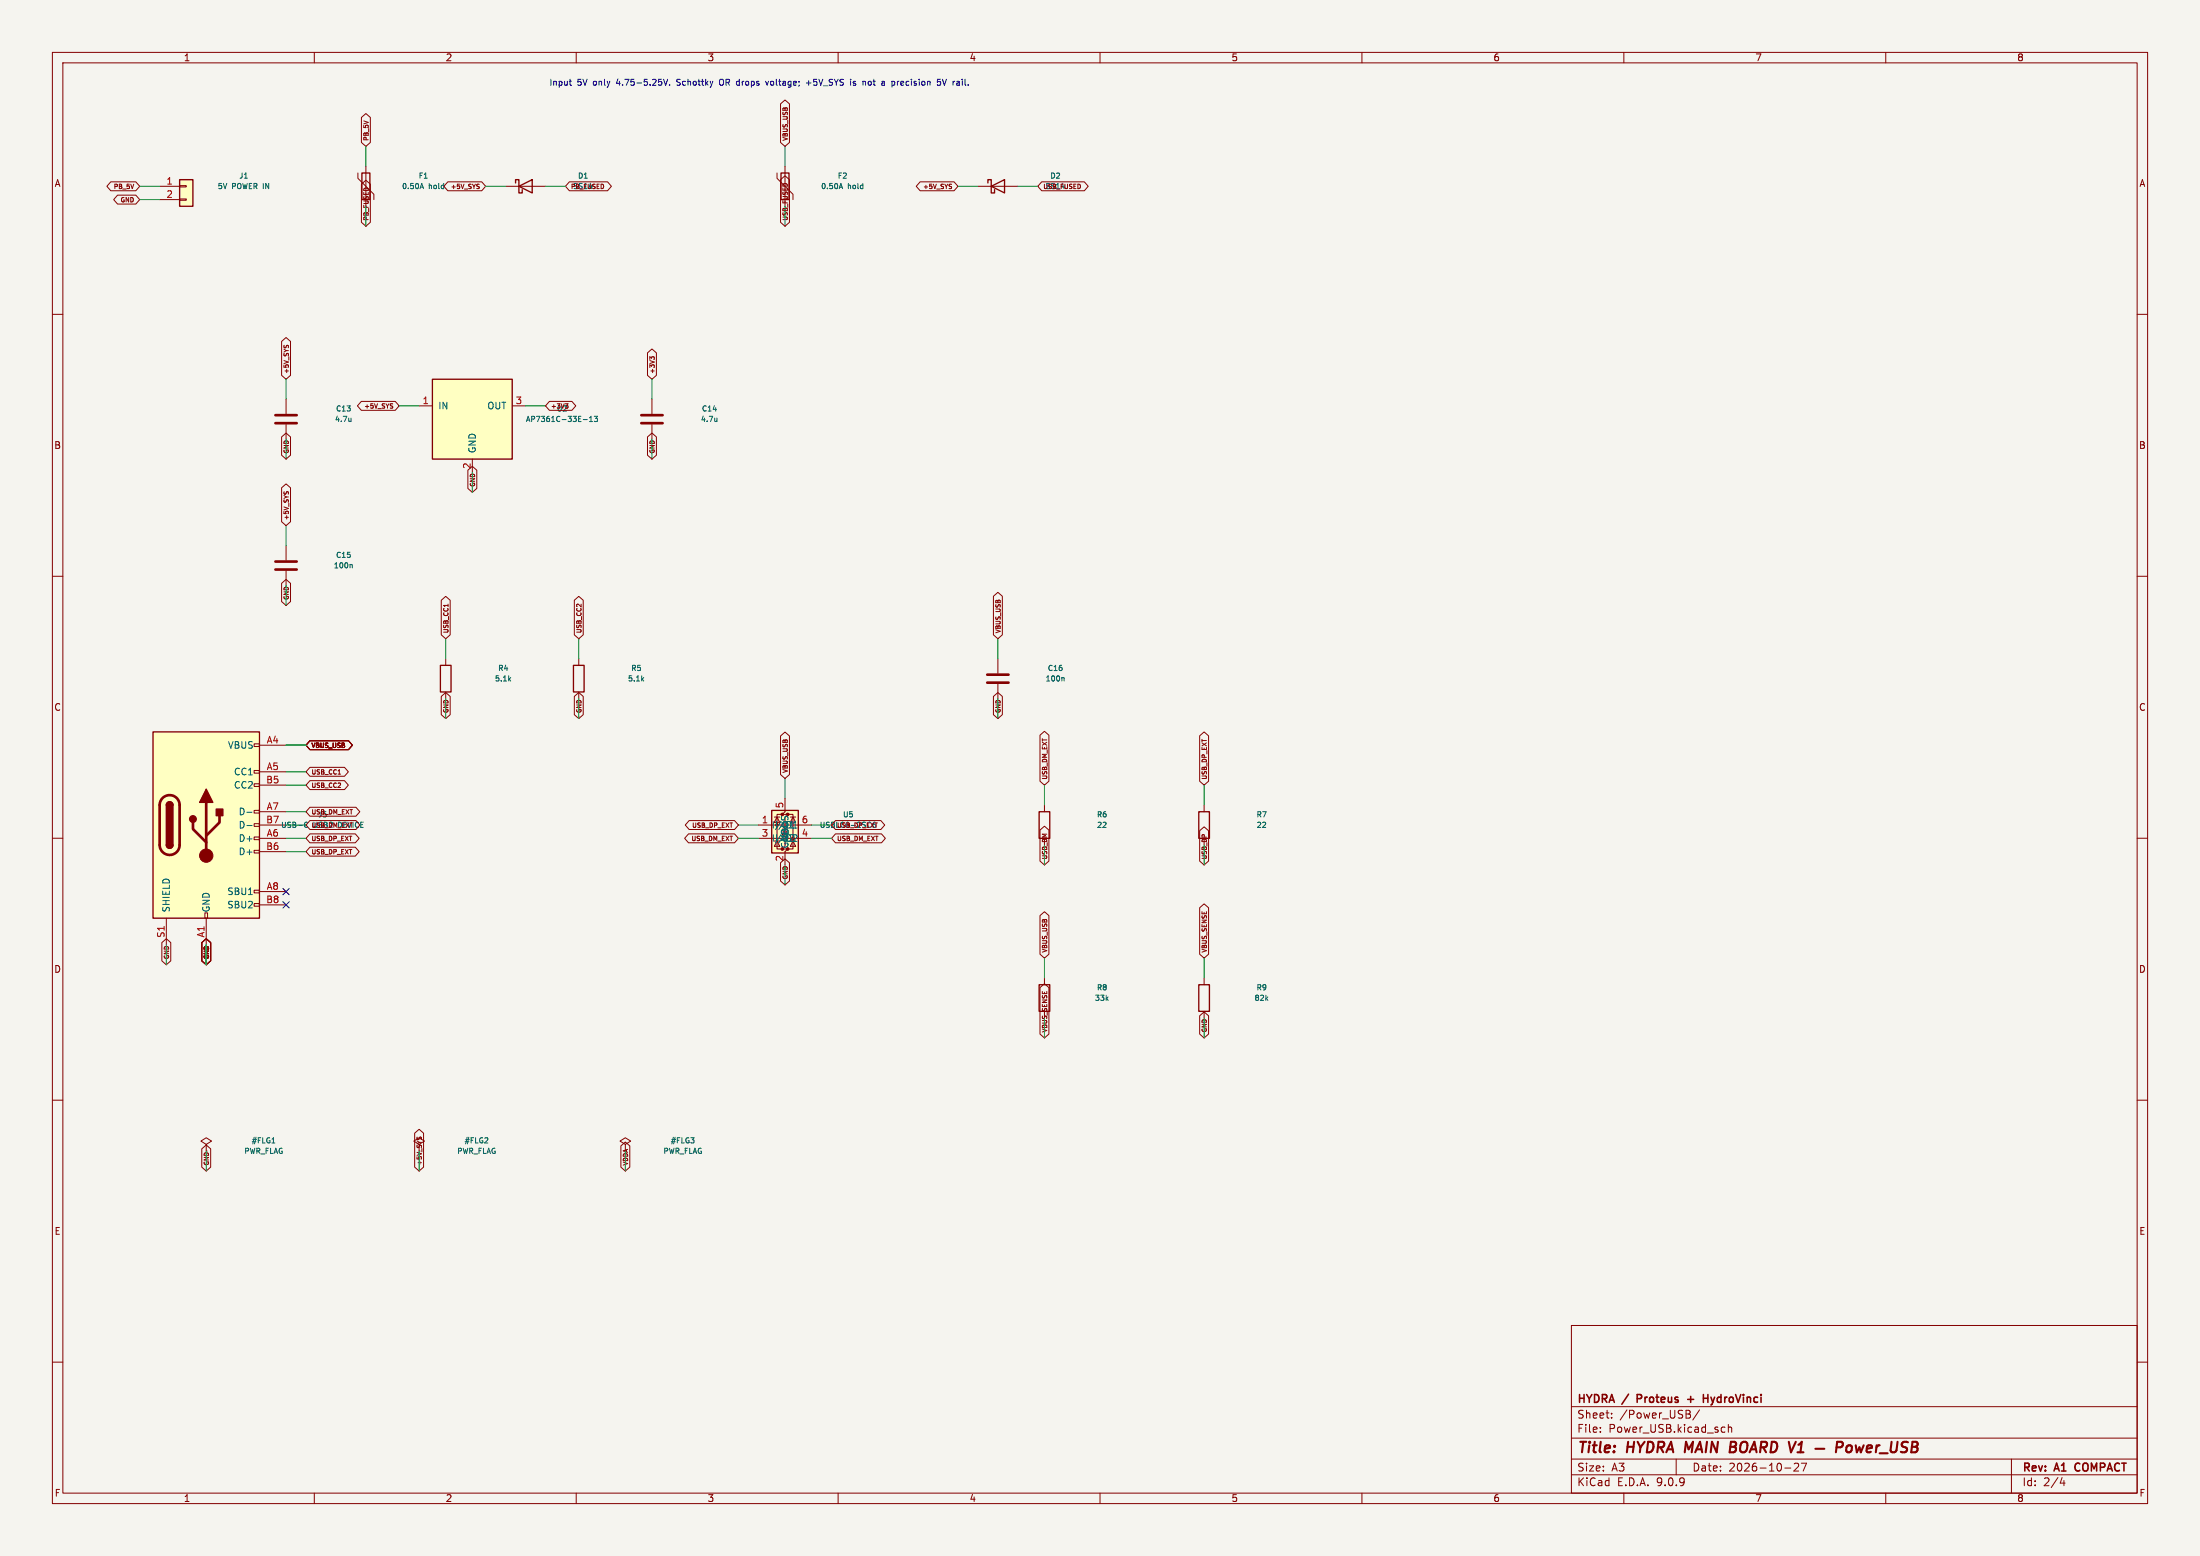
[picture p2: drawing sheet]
<svg xmlns="http://www.w3.org/2000/svg" width="420mm" height="297mm" viewBox="0 0 420 297" stroke-linecap="round" stroke-linejoin="round" font-family="sans-serif">
<path d="M0 0h420v297h-420z" fill="#f5f4ef" stroke="#f5f4ef" stroke-width=".19"/>
<g fill="none" stroke="#840000" stroke-width=".19">
<path d="M10 10h400v277h-400zM12 12h396v273h-396zM60 10v2M110 10v2M160 10v2M210 10v2M260 10v2M310 10v2M360 10v2M148.3 33v1l3.1 3.1v1M149.9 31.8v6.3M186.7 35.6h7.6"/>
<path d="M10 60h2M408 60h2M10 110h2M408 110h2M85.1 125.7v1.3M85.1 132.1v1.3M110.5 125.7v1.3M110.5 132.1v1.3M10 160h2M408 160h2M229.9 186.7v1.3M229.9 193v1.3"/>
<path d="M10 210h2M408 210h2M300 253h108v32h-108zM10 260h2M300 278.5h108M300 274.5h108M300 268.5h108M305.5 273.2v.2M305.5 272.5v.1M307.7 270.5v.2M307.7 269.8v.1M320 278.5v3"/>
<path d="M322.4 269.9a.4 .4 0 0 1 .3 .4 .4 .4 0 0 1-.3 .4M322.5 269.3l.2 .2-.2 .3M324.4 269.1l-1.2 1.9M328.9 272.4l.4 .1M329.3 273.3l-.4 .1M329.9 272.5l.3-.1 .3 .1 .1 .9M329.9 271.9v1.5M342.5 279.4l.6-.1 .2 .1 .1 .3-1 1.1h1M343.9 279.3h1l-.7 1.5M384 278.5v6.5M408 260h2M60 285v2"/>
<path d="M110 285v2M160 285v2M210 285v2M260 285v2M300 281.5h108M310 285v2M340.7 280.2h1.2M360 285v2M393.7 282l-.4 1.1h.9M394 282.6v1"/>
</g>
<path d="M312.5 267h.6M313.1 266.2h-.6v1.5M322.2 267.1h1.1M322.8 266.5v1.2M325.2 266.2v1.5M325.2 266.9h.8M326 266.2v1.5M396.3 279.5l-.2 .4 .2 .7" fill="none" stroke="#840000" stroke-width=".3"/>
<g fill="none" stroke="#840000" stroke-width=".4">
<path d="M330.3 276.2h.7M330.4 275.2h.7M331 276.2l.3 .1M331.2 277.1l-1 .1M331.2 276.1l-.2 .1M350.6 276.3h.8a.55 .55 0 0 0 .4-.5 .55 .55 0 0 0-.3-.6h-.8l-.2 2M352.6 276.1a.52 .52 0 0 1 .5-.2 .52 .52 0 0 1 .4 .4v.5a.55 .55 0 0 1-.5 .4 .55 .55 0 0 1-.6-.4zM354.3 275.9l.2 1.3 .5-.9 .2 .9 .6-1.3M356.4 276.5l.9-.2v-.3h-.8l-.2 .9 .3 .3 .6-.1M358.3 275.9l-.2 1.3M358.8 275.9l-.4 .1-.2 .3M358.8 277.4h1.6"/>
<path d="M361.1 275.2l-.2 1.6 .2 .3a.66 .66 0 0 0 .9-.3l.3-1.6M364.2 275.3a.85 .85 0 0 0-1 .1 .45 .45 0 0 0 .2 .8l.5 .1a.51 .51 0 0 1 .1 .6 .51 .51 0 0 1-.4 .3l-.7-.1M365 276.2h.7M365.1 275.2l.9 .1a.51 .51 0 0 1 .1 .5 .51 .51 0 0 1-.4 .4l.2 .1a.58 .58 0 0 1-.3 .9h-.7z"/>
</g>
<path d="M149.1 33h1.5v5.1h-1.5zM188.6 34.9v-.6h.6v2.5h.7v-.6M189.2 35.6l2.6-1.3v2.5zM84.1 127h2v5.1h-2zM109.5 127h2v5.1h-2zM228.9 188h2v5h-2z" fill="none" stroke="#840000" stroke-width=".25"/>
<path d="M160.3 35.7h.5M160.5 35l.4 1M97.2 129.6l.3 .4M97.5 129.3l-.4 .4M122.6 129.6l.3 .4M122.9 129.3l-.4 .4" fill="none" stroke="#006464" stroke-width=".19"/>
<path d="M147.3 154.7h5.1v8.1h-5.1z" fill="#ffffc2"/>
<g fill="#840000" stroke="#840000" stroke-width=".19">
<circle cx="149.4" cy="155.4" r=".25"/>
<circle cx="150.4" cy="155.4" r=".25"/>
</g>
<g fill="none" stroke="#840000" stroke-width=".19">
<path d="M54.6 76.2v2.8M124.5 76.2v2.8M54.6 81v2.8M124.5 81v2.8M54.6 104.1v2.8M54.6 109v2.8M144.8 157.5h10.1M147.8 156h1M148.3 156l.5 1h-1zM149.4 155.4h-1.1v6.7h1.1M149.9 152.4v2.5l-.5 .5h1l-.5 .6v5.5l-.5 .6h1l-.5 .5v2.5M150.4 155.4h1v6.7h-1"/>
<path d="M150.9 156h1M151.4 156l.5 1h-1zM144.8 160h10.1M148.3 160.5l.5 1h-1zM150.9 160.5h1M151.4 160.5l.5 1h-1zM199.4 186.7v1.3M119.4 218.4l1-.6-1-.6-1 .6 1 .6v1.3"/>
</g>
<path d="M147.3 154.7h5.1v8.1h-5.1zM198.4 188h2v5h-2z" fill="none" stroke="#840000" stroke-width=".25"/>
<path d="M67 79.8v.7M136.9 79.8v.7M67 80.4l-.1 .1M136.9 80.4l-.2 .1M67 107.7l.3 .2v.5M150.8 158.1h1.4M151.4 157.2l.4-.4v1.3M151.6 159.3l.4 .1 .2 .3-.8 .9h.8" fill="none" stroke="#006464" stroke-width=".19"/>
<path d="M52.6 79.2h4M122.4 79.2h4.1M52.6 80.8h4M122.4 80.8h4.1M52.6 107.2h4M52.6 108.7h4" fill="none" stroke="#840000" stroke-width=".51"/>
<path d="M82.5 72.4h15.3v15.2h-15.3z" fill="#ffffc2"/>
<path d="M82.5 72.4h15.3v15.2h-15.3z" fill="none" stroke="#840000" stroke-width=".25"/>
<path d="M80 77.5h2.5M97.8 77.5h2.5M90.2 87.6v2.6M39.4 218.4l1-.6-1-.6-1 .6 1 .6v1.3M80 218.4l1-.6-1-.6-1 .6 1 .6v1.3" fill="none" stroke="#840000" stroke-width=".19"/>
<path d="M112.5 79.8l.3-.3v1M113.4 79.5h.7l-.4 .3 .3 .1v.5h-.6M111.4 80.1h.7M112.5 80.5h.6M51.9 218.2h.6" fill="none" stroke="#006464" stroke-width=".19"/>
<path d="M29.2 139.7h20.3v35.6h-20.3z" fill="#ffffc2"/>
<g fill="none" stroke="#840000" stroke-width=".19">
<path d="M48.5 142h1v.5h-1zM48.5 147.1h1v.5h-1zM48.5 149.6h1v.5h-1zM48.5 154.7h1v.5h-1zM48.5 157.2h1v.5h-1zM48.5 159.8h1v.5h-1zM49.5 142.2h5.1M49.5 147.3h5.1M49.5 149.9h5.1M49.5 154.9h5.1M49.5 157.5h5.1M31.7 175.3v5"/>
<path d="M39.1 174.2h.5v1.1h-.5zM39.4 175.3v5M48.5 162.3h1v.5h-1zM48.5 169.9h1v.5h-1zM48.5 172.5h1v.5h-1zM49.5 160h5.1M49.5 162.6h5.1M49.5 170.2h5.1M49.5 172.7h5.1"/>
</g>
<path d="M29.2 139.7h20.3v35.6h-20.3zM31.7 153.7a.64 .64 0 0 1 .7-.7 .64 .64 0 0 1 .6 .7M31.7 161.3a.64 .64 0 0 0 .7 .6 .64 .64 0 0 0 .6-.6" fill="none" stroke="#840000" stroke-width=".25"/>
<path d="M31 152.3a1.9 1.9 0 0 1 2.1-.4 1.9 1.9 0 0 1 1.2 1.8v7.6a1.91 1.91 0 0 1-1.9 1.9 1.91 1.91 0 0 1-1.9-1.9v-7.8l.2-.6zM36.8 157v1.2l2.6 2.6M39.4 153.2v10.1M41.9 155.7v1.3l-2.5 2.5" fill="none" stroke="#840000" stroke-width=".51"/>
<g fill="#840000" stroke="#840000" stroke-width=".25">
<path d="M31.7 153.7h1.3v7.6h-1.3z"/>
<path d="M31.9 153.2a.64 .64 0 0 1 .7-.1 .64 .64 0 0 1 .4 .6h-1.3z"/>
<path d="M31.7 161.3h1.3a.64 .64 0 0 1-.6 .6 .64 .64 0 0 1-.7-.6z"/>
<path d="M39.4 150.6l1.2 2.6h-2.5z"/>
<path d="M41.3 154.4h1.2v1.3h-1.2z"/>
<circle cx="36.8" cy="156.3" r=".63"/>
</g>
<circle cx="39.4" cy="163.3" r="1.27" fill="#840000" stroke="#840000" stroke-width=".19"/>
<path d="M47.1 155h1M47.1 157.6h1M58.3 157h.4M58.7 157.8l-.4 .1" fill="none" stroke="#006464" stroke-width=".19"/>
<path d="M34.3 34.3h2.5v5.1h-2.5z" fill="#ffffc2"/>
<path d="M34.3 34.3h2.5v5.1h-2.5zM69.1 33h1.5v5.1h-1.5zM98.4 34.9v-.6h.7v2.5h.6v-.6M99.1 35.6l2.5-1.3v2.5zM198.4 154.9h2v5.1h-2zM228.9 154.9h2v5.1h-2z" fill="none" stroke="#840000" stroke-width=".25"/>
<g fill="none" stroke="#840000" stroke-width=".19">
<path d="M149 19.8l.9-.7 .8 .7v7.4l-.8 .7-.9-.7zM21.1 34.7h4.8l.8 .9-.8 .8h-4.8l-.7-.8zM22.4 37.2h3.5l.8 .9-.8 .9h-3.5l-.7-.9zM30.5 35.6h3.8M30.5 38.1h3.8M34.3 35.4h1.3v.3h-1.3zM34.3 38h1.3v.2h-1.3zM68.3 33v1l3.1 3.1v1M69 35.1l.8-.7 .9 .7v7.3l-.9 .8-.8-.8zM69 22.4l.8-.7 .9 .7v4.8l-.9 .7-.8-.7zM69.8 31.8v6.3M85.5 34.7h6.5l.7 .9-.7 .8h-6.5l-.8-.8z"/>
<path d="M91.3 35.6l.2 .2-.2 .2M91.4 35.2h.1M96.5 35.6h7.6M108.7 34.7h7.3l.7 .9-.7 .8h-7.3l-.8-.8zM149 34.3l.9-.7 .8 .7v8.1l-.8 .8-.9-.8zM175.7 34.7h6.4l.8 .9-.8 .8h-6.4l-.8-.8zM181.5 35.6l.2 .2-.2 .2M181.5 35.2h.2M198.9 34.7h8.1l.7 .9-.7 .8h-8.1l-.8-.8zM53.8 65.2l.8-.8 .9 .8v6.4l-.9 .8-.8-.8zM69 76.6h6.5l.7 .9-.7 .8h-6.5l-.8-.8zM74.8 77.5l.2 .2-.2 .2"/>
<path d="M74.9 77.1h.1M104.9 76.6h4.3l.7 .9-.7 .8h-4.3l-.8-.8zM107.9 77.1h.5l-.2 .3M108.4 77.5v.3M123.6 67.4l.9-.8 .8 .8v4.2l-.8 .8-.9-.8zM124.9 68.5l-.2-.4h-.2l-.1 .3-.3-.3v.5M53.8 93.1l.8-.7 .9 .7v6.5l-.9 .7-.8-.7zM53.8 83.4l.8-.7 .9 .7v3.5l-.9 .7-.8-.7zM89.3 89.8l.9-.8 .8 .8v3.4l-.8 .8-.9-.8zM123.6 83.4l.9-.7 .8 .7v3.5l-.8 .7-.9-.7zM53.8 111.3l.8-.7 .9 .7v3.5l-.9 .8-.8-.8zM84.2 114.6l.9-.8 .8 .8v6.6l-.8 .7-.9-.7z"/>
<path d="M85.5 115.3v.5M109.6 114.6l.9-.8 .8 .8v6.6l-.8 .7-.9-.7zM189.6 113.8l.9-.7 .9 .7v7.4l-.9 .7-.9-.7zM84.2 132.9l.9-.7 .8 .7v3.5l-.8 .8-.9-.8zM109.6 132.9l.9-.7 .8 .7v3.5l-.8 .8-.9-.8zM189.6 132.9l.9-.7 .9 .7v3.5l-.9 .8-.9-.8zM190.5 125.7v2.8M190.5 130.6v2.8M59.2 141.4h7.3l.8 .8-.8 .9h-7.3l-.8-.9zM59.2 146.5h6.6l.7 .8-.7 .9h-6.6l-.8-.9zM59.2 149h6.6l.7 .9-.7 .8h-6.6l-.8-.8zM59.2 156.6h8.7l.8 .9-.8 .8h-8.7l-.8-.8z"/>
<path d="M59.2 154.1h8.7l.8 .8-.8 .9h-8.7l-.8-.9zM59.2 159.2h8.6l.8 .8-.8 .9h-8.6l-.8-.9zM63.7 157.1l.3 .6 .3-.6v.8M64.5 147.8h.5M131.4 159.2h8.8l.8 .8-.8 .9h-8.8l-.7-.9zM131.6 156.6h8.6l.8 .9-.8 .8h-8.6l-.8-.8zM149 140.5l.9-.8 .8 .8v7.3l-.8 .8-.9-.8zM159.5 156.6h8.7l.7 .9-.7 .8h-8.7l-.8-.8zM159.5 159.2h8.8l.7 .8-.7 .9h-8.8l-.8-.9zM198.5 158.4l.9-.7 .8 .7v6l-.8 .7-.9-.7zM198.5 140.3l.9-.7 .8 .7v8.8l-.8 .8-.9-.8zM199.4 153.7v1.2"/>
<path d="M229 158.6l.9-.8 .8 .8v5.8l-.8 .7-.9-.7zM229 140.5l.9-.8 .8 .8v8.6l-.8 .8-.9-.8zM229.9 153.7v1.2M30.9 179.9l.8-.7 .9 .7v3.5l-.9 .8-.8-.8zM38.5 179.9l.9-.7 .8 .7v3.5l-.8 .8-.9-.8zM59.2 161.7h8.6l.8 .9-.8 .8h-8.6l-.8-.8zM149 164.7l.9-.8 .8 .8v3.5l-.8 .7-.9-.7zM198.5 174.8l.9-.8 .8 .8v7.3l-.8 .8-.9-.8zM229 173.3l.9-.8 .8 .8v8.8l-.8 .8-.9-.8zM198.5 188.5l.9-.7 .8 .7v8.9l-.8 .7-.9-.7zM229 193.9l.9-.8 .8 .8v3.5l-.8 .7-.9-.7zM38.5 219.3l.9-.8 .8 .8v3.5l-.8 .7-.9-.7z"/>
<path d="M79.2 216.3l.8-.7 .9 .7v6.5l-.9 .7-.8-.7zM118.5 218.7l.9-.7 .8 .7v4.1l-.8 .7-.9-.7z"/>
</g>
<path d="M80.3 35.7h.5M80.5 35l.3 1M202.9 129.3l.2 .2v.5" fill="none" stroke="#006464" stroke-width=".19"/>
<path d="M188.5 128.8h4M188.5 130.3h4" fill="none" stroke="#840000" stroke-width=".51"/>
<g fill="none" stroke="#009600" stroke-width=".19">
<path d="M26.7 38.1h3.8M26.7 35.6h3.8M69.8 27.9v3.9M69.8 39.4v3.8M92.7 35.6h3.8M104.1 35.6h3.8M149.9 27.9v3.9M149.9 39.4v3.8M182.9 35.6h3.8M194.3 35.6h3.8M54.6 72.4v3.8M76.2 77.5h3.8"/>
<path d="M100.3 77.5h3.8M124.5 72.4v3.8M54.6 83.8v3.8M90.2 90.2v3.8M124.5 83.8v3.8M54.6 100.3v3.8M54.6 111.8v3.8M85.1 121.9v3.8M85.1 133.4v3.8M110.5 121.9v3.8M110.5 133.4v3.8M190.5 121.9v3.8"/>
<path d="M190.5 133.4v3.8M54.6 157.5h3.8M54.6 154.9h3.8M54.6 142.2h3.8M54.6 149.9h3.8M54.6 147.3h3.8M141 157.5h3.8M149.9 148.6v3.8M154.9 157.5h3.8M199.4 149.9v3.8M229.9 149.9v3.8M54.6 160h3.8"/>
<path d="M54.6 162.6h3.8M141 160h3.8M149.9 165.1v3.8M154.9 160h3.8M199.4 161.3v3.8M229.9 161.3v3.8M31.7 180.3v3.9M39.4 180.3v3.9M199.4 182.9v3.8M199.4 194.3v3.8M229.9 182.9v3.8M229.9 194.3v3.8"/>
<path d="M39.4 219.7v3.8M80 219.7v3.8M119.4 219.7v3.8"/>
</g>
<path d="M54 172.1l1.2 1.2M54 169.6l1.2 1.2M55.2 172.1l-1.2 1.2M55.2 169.6l-1.2 1.2" fill="none" stroke="#000084" stroke-width=".19"/>
<g fill="none" stroke="#0000c2" stroke-width=".19">
<path d="M108.7 15.5h.4M108.8 16.1l.3 .2M126.7 15.1l.4 1.2 .3-1.2M127.8 16.2v.1M129.2 16.2l.2 .1M129.3 15.2l-.1 .1 .1 .3M137.9 15.1a.39 .39 0 0 0-.5 .4v.4a.39 .39 0 0 0 .5 .4M146.2 15.5l.3 .8 .2-.8M154 15.8h.8M154.4 15.4v.9M163.3 15.6l-.3-.1-.1 .2v.1l.4 .1v.3h-.4M166.2 15.6l-.3-.1-.2 .2 .1 .5h.4"/>
<path d="M172.4 15.5l-.4 .2v.5l.4 .1M172.5 15.8l-.5 .1M179 15.1h.5M179.5 15.6l.1 .2-.1 .4M179.9 15.1l.4 1.2 .4-1.2M184.2 15.1v1l.2 .2"/>
</g>
<g font-size="2.8" fill="#840000">
<text x="301" y="277.9">Title:</text>
<text x="310.6" y="277.9">HYDRA MAIN</text>
<text x="331.9" y="277.9">BOARD V1</text>
</g>
<g font-size="2.1" fill="#840000">
<text x="301" y="268.2">HYDRA /</text>
<text x="313.2" y="268.2">Proteus</text>
<text x="327" y="268.2">HydroVinci</text>
<text x="301" y="273.7">File:</text>
<text x="301" y="271">Sheet:</text>
<text x="307.1" y="273.7">Power_USB.kicad_sch</text>
<text x="309.2" y="271">/Power_USB/</text>
<text x="301" y="281.1">Size:</text>
<text x="307.6" y="281.1">A3</text>
<text x="323" y="281.1">Date:</text>
<text x="330" y="281.1">2026-10-27</text>
<text x="386" y="281.3">Rev:</text>
<text x="392.4" y="281.3">A1</text>
<text x="396.8" y="281.3">COMPACT</text>
<text x="301" y="283.9">KiCad</text>
<text x="308.7" y="283.9">E.D.A.</text>
<text x="316.3" y="283.9">9.0.9</text>
<text x="386" y="283.9">Id:</text>
<text x="390.1" y="283.9">2/4</text>
</g>
<g font-size="1.8" fill="#840000">
<text x="35" y="11.9">1</text>
<text x="85" y="11.9">2</text>
<text x="135" y="11.9">3</text>
<text x="185" y="11.9">4</text>
<text x="235" y="11.9">5</text>
<text x="285" y="11.9">6</text>
<text x="335" y="11.9">7</text>
<text x="385" y="11.9">8</text>
<text x="10.3" y="35.9">A</text>
<text x="408.3" y="35.9">A</text>
<text x="10.3" y="85.9">B</text>
<text x="408.2" y="85.9">B</text>
<text x="10.3" y="135.9">C</text>
<text x="408.2" y="135.9">C</text>
<text x="10.3" y="185.9">D</text>
<text x="408.2" y="185.9">D</text>
<text x="10.3" y="235.9">E</text>
<text x="408.3" y="235.9">E</text>
<text x="10.3" y="285.9">F</text>
<text x="35" y="286.9">1</text>
<text x="85" y="286.9">2</text>
<text x="135" y="286.9">3</text>
<text x="185" y="286.9">4</text>
<text x="235" y="286.9">5</text>
<text x="285" y="286.9">6</text>
<text x="335" y="286.9">7</text>
<text x="385" y="286.9">8</text>
<text x="408.3" y="285.9">F</text>
</g>
<g font-size="1.8" fill="#a90000">
<text x="31.7" y="35.3">1</text>
<text x="31.7" y="37.8">2</text>
<text x="80.6" y="77.2">1</text>
<text x="98.4" y="77.2">3</text>
<text x="89.9" y="89.6" transform="rotate(-90 89.9 89.6)">2</text>
<text x="50.8" y="142">A4</text>
<text x="50.7" y="149.6">B5</text>
<text x="50.8" y="147.1">A5</text>
<text x="50.8" y="154.7">A7</text>
<text x="149.6" y="154.4" transform="rotate(-90 149.6 154.4)">5</text>
<text x="50.7" y="157.2">B7</text>
<text x="50.8" y="159.8">A6</text>
<text x="145.3" y="157.2">1</text>
<text x="145.3" y="159.8">3</text>
<text x="153" y="157.2">6</text>
<text x="153" y="159.8">4</text>
<text x="50.7" y="162.3">B6</text>
<text x="149.6" y="164.5" transform="rotate(-90 149.6 164.5)">2</text>
<text x="50.7" y="172.5">B8</text>
<text x="50.8" y="169.9">A8</text>
<text x="31.5" y="179.1" transform="rotate(-90 31.5 179.1)">S1</text>
<text x="39.1" y="179.1" transform="rotate(-90 39.1 179.1)">A1</text>
</g>
<g font-size="1.8" fill="#006464">
<text x="83.6" y="78.3">IN</text>
<text x="92.9" y="78.3">OUT</text>
<text x="91" y="86.6" transform="rotate(-90 91 86.6)">GND</text>
<text x="43.4" y="143.1">VBUS</text>
<text x="44.6" y="148.2">CC1</text>
<text x="44.6" y="150.7">CC2</text>
<text x="45.5" y="155.8">D-</text>
<text x="45.5" y="158.3">D-</text>
<text x="45.5" y="160.9">D+</text>
<text x="147.2" y="158.3">I/O1</text>
<text x="147.2" y="160.9">I/O2</text>
<text x="147.8" y="158.3">I/O1</text>
<text x="147.8" y="160.9">I/O2</text>
<text x="150.7" y="160.5" transform="rotate(-90 150.7 160.5)">VBUS</text>
<text x="45.5" y="163.4">D+</text>
<text x="150.7" y="162.1" transform="rotate(-90 150.7 162.1)">GND</text>
<text x="43.3" y="171">SBU1</text>
<text x="43.3" y="173.6">SBU2</text>
<text x="32.6" y="174.2" transform="rotate(-90 32.6 174.2)">SHIELD</text>
<text x="40.2" y="174.2" transform="rotate(-90 40.2 174.2)">GND</text>
</g>
<g font-size="1.6" fill="#0000c2">
<text x="104.8" y="16.6">Input</text>
<text x="110.2" y="16.6">5V</text>
<text x="113.4" y="16.6">only</text>
<text x="118.1" y="16.6">4.75-5.25V.</text>
<text x="129.8" y="16.6">Schottky</text>
<text x="138.2" y="16.6">OR drops</text>
<text x="147.5" y="16.6">voltage;</text>
<text x="155.4" y="16.6">+5V_SYS</text>
<text x="164" y="16.6">is</text>
<text x="166.6" y="16.6">not</text>
<text x="170.5" y="16.6">a</text>
<text x="172.6" y="16.6">precision</text>
<text x="181.5" y="16.6">5V</text>
<text x="184.7" y="16.6">rail.</text>
</g>
<g font-size="1.4" fill="#006464">
<text x="45.6" y="34.3">J1</text>
<text x="79.8" y="34.3">F1</text>
<text x="110.2" y="34.3">D1</text>
<text x="159.8" y="34.3">F2</text>
<text x="200.4" y="34.3">D2</text>
<text x="41.5" y="36.3">5V</text>
<text x="44.3" y="36.3">POWER IN</text>
<text x="76.6" y="36.3">0.50A</text>
<text x="81.8" y="36.3">hold</text>
<text x="156.6" y="36.3">0.50A</text>
<text x="161.8" y="36.3">hold</text>
<text x="63.8" y="80.7">4.7u</text>
<text x="64" y="78.7">C13</text>
<text x="100.3" y="80.7">AP7361C-33E-13</text>
<text x="133.7" y="80.7">4.7u</text>
<text x="133.9" y="78.7">C14</text>
<text x="64" y="106.7">C15</text>
<text x="63.6" y="108.7">100n</text>
<text x="94.4" y="130.3">5.1k</text>
<text x="95" y="128.3">R4</text>
<text x="119.8" y="130.3">5.1k</text>
<text x="120.4" y="128.3">R5</text>
<text x="199.5" y="130.3">100n</text>
<text x="199.9" y="128.3">C16</text>
<text x="53.6" y="158.2">USB-C</text>
<text x="156.4" y="158.2">USBLC6-2SC6</text>
<text x="160.8" y="156.2">U5</text>
<text x="209.3" y="156.2">R6</text>
<text x="209.3" y="158.2">22</text>
<text x="239.8" y="156.2">R7</text>
<text x="239.8" y="158.2">22</text>
<text x="208.9" y="191.2">33k</text>
<text x="209.3" y="189.2">R8</text>
<text x="239.4" y="191.2">82k</text>
<text x="239.8" y="189.2">R9</text>
<text x="46.5" y="220.4">PWR_FLAG</text>
<text x="47.9" y="218.4">#FLG1</text>
<text x="87.2" y="220.4">PWR_FLAG</text>
<text x="88.6" y="218.4">#FLG2</text>
<text x="126.5" y="220.4">PWR_FLAG</text>
<text x="127.9" y="218.4">#FLG3</text>
</g>
<g font-size="1.4" fill="#840000">
<text x="109.3" y="36.3">SS14</text>
<text x="199.5" y="36.3">SS14</text>
<text x="106.2" y="78.7">U2</text>
<text x="59.8" y="158.2">USB2</text>
<text x="60.6" y="156.2">J5</text>
<text x="64.8" y="158.2">DEVICE</text>
</g>
<g font-size="1.2" fill="#840000">
<text x="70.6" y="27" transform="rotate(-90 70.6 27)">PB_5V</text>
<text x="150.6" y="27" transform="rotate(-90 150.6 27)">VBUS_USB</text>
<text x="21.5" y="36.3">PB_5V</text>
<text x="22.8" y="38.8">GND</text>
<text x="85.9" y="36.3">+5V_SYS</text>
<text x="108.9" y="36.3">PB_FUSED</text>
<text x="176.1" y="36.3">+5V_SYS</text>
<text x="199.1" y="36.3">USB_FUSED</text>
<text x="70.6" y="42.2" transform="rotate(-90 70.6 42.2)">PB_FUSED</text>
<text x="150.6" y="42.2" transform="rotate(-90 150.6 42.2)">USB_FUSED</text>
<text x="55.3" y="71.4" transform="rotate(-90 55.3 71.4)">+5V_SYS</text>
<text x="125.2" y="71.4" transform="rotate(-90 125.2 71.4)">+3V3</text>
<text x="69.4" y="78.2">+5V_SYS</text>
<text x="105.1" y="78.2">+3V3</text>
<text x="55.3" y="86.7" transform="rotate(-90 55.3 86.7)">GND</text>
<text x="125.2" y="86.7" transform="rotate(-90 125.2 86.7)">GND</text>
<text x="90.9" y="93" transform="rotate(-90 90.9 93)">GND</text>
<text x="55.3" y="99.4" transform="rotate(-90 55.3 99.4)">+5V_SYS</text>
<text x="55.3" y="114.6" transform="rotate(-90 55.3 114.6)">GND</text>
<text x="85.8" y="121" transform="rotate(-90 85.8 121)">USB_CC1</text>
<text x="111.2" y="121" transform="rotate(-90 111.2 121)">USB_CC2</text>
<text x="191.2" y="121" transform="rotate(-90 191.2 121)">VBUS_USB</text>
<text x="85.8" y="136.2" transform="rotate(-90 85.8 136.2)">GND</text>
<text x="111.2" y="136.2" transform="rotate(-90 111.2 136.2)">GND</text>
<text x="191.2" y="136.2" transform="rotate(-90 191.2 136.2)">GND</text>
<text x="59.4" y="143">VBUS_USB</text>
<text x="59.4" y="148">USB_CC1</text>
<text x="150.6" y="147.6" transform="rotate(-90 150.6 147.6)">VBUS_USB</text>
<text x="200.1" y="148.9" transform="rotate(-90 200.1 148.9)">USB_DM_EXT</text>
<text x="230.6" y="148.9" transform="rotate(-90 230.6 148.9)">USB_DP_EXT</text>
<text x="59.4" y="150.6">USB_CC2</text>
<text x="59.4" y="155.7">USB_DM_EXT</text>
<text x="59.4" y="160.7">USB_DP_EXT</text>
<text x="131.8" y="160.7">USB_DM_EXT</text>
<text x="132" y="158.2">USB_DP_EXT</text>
<text x="159.7" y="158.2">USB_DP_EXT</text>
<text x="159.7" y="160.7">USB_DM_EXT</text>
<text x="59.4" y="163.3">USB_DP_EXT</text>
<text x="150.6" y="168" transform="rotate(-90 150.6 168)">GND</text>
<text x="200.1" y="164.1" transform="rotate(-90 200.1 164.1)">USB_DM</text>
<text x="230.6" y="164.1" transform="rotate(-90 230.6 164.1)">USB_DP</text>
<text x="32.5" y="183.2" transform="rotate(-90 32.5 183.2)">GND</text>
<text x="40.1" y="183.2" transform="rotate(-90 40.1 183.2)">GND</text>
<text x="200.1" y="181.9" transform="rotate(-90 200.1 181.9)">VBUS_USB</text>
<text x="230.6" y="181.9" transform="rotate(-90 230.6 181.9)">VBUS_SENSE</text>
<text x="200.1" y="197.2" transform="rotate(-90 200.1 197.2)">VBUS_SENSE</text>
<text x="230.6" y="197.2" transform="rotate(-90 230.6 197.2)">GND</text>
<text x="40.1" y="222.6" transform="rotate(-90 40.1 222.6)">GND</text>
<text x="80.7" y="222.6" transform="rotate(-90 80.7 222.6)">+5V_SYS</text>
<text x="120.1" y="222.6" transform="rotate(-90 120.1 222.6)">VDDA</text>
</g>
</svg>
